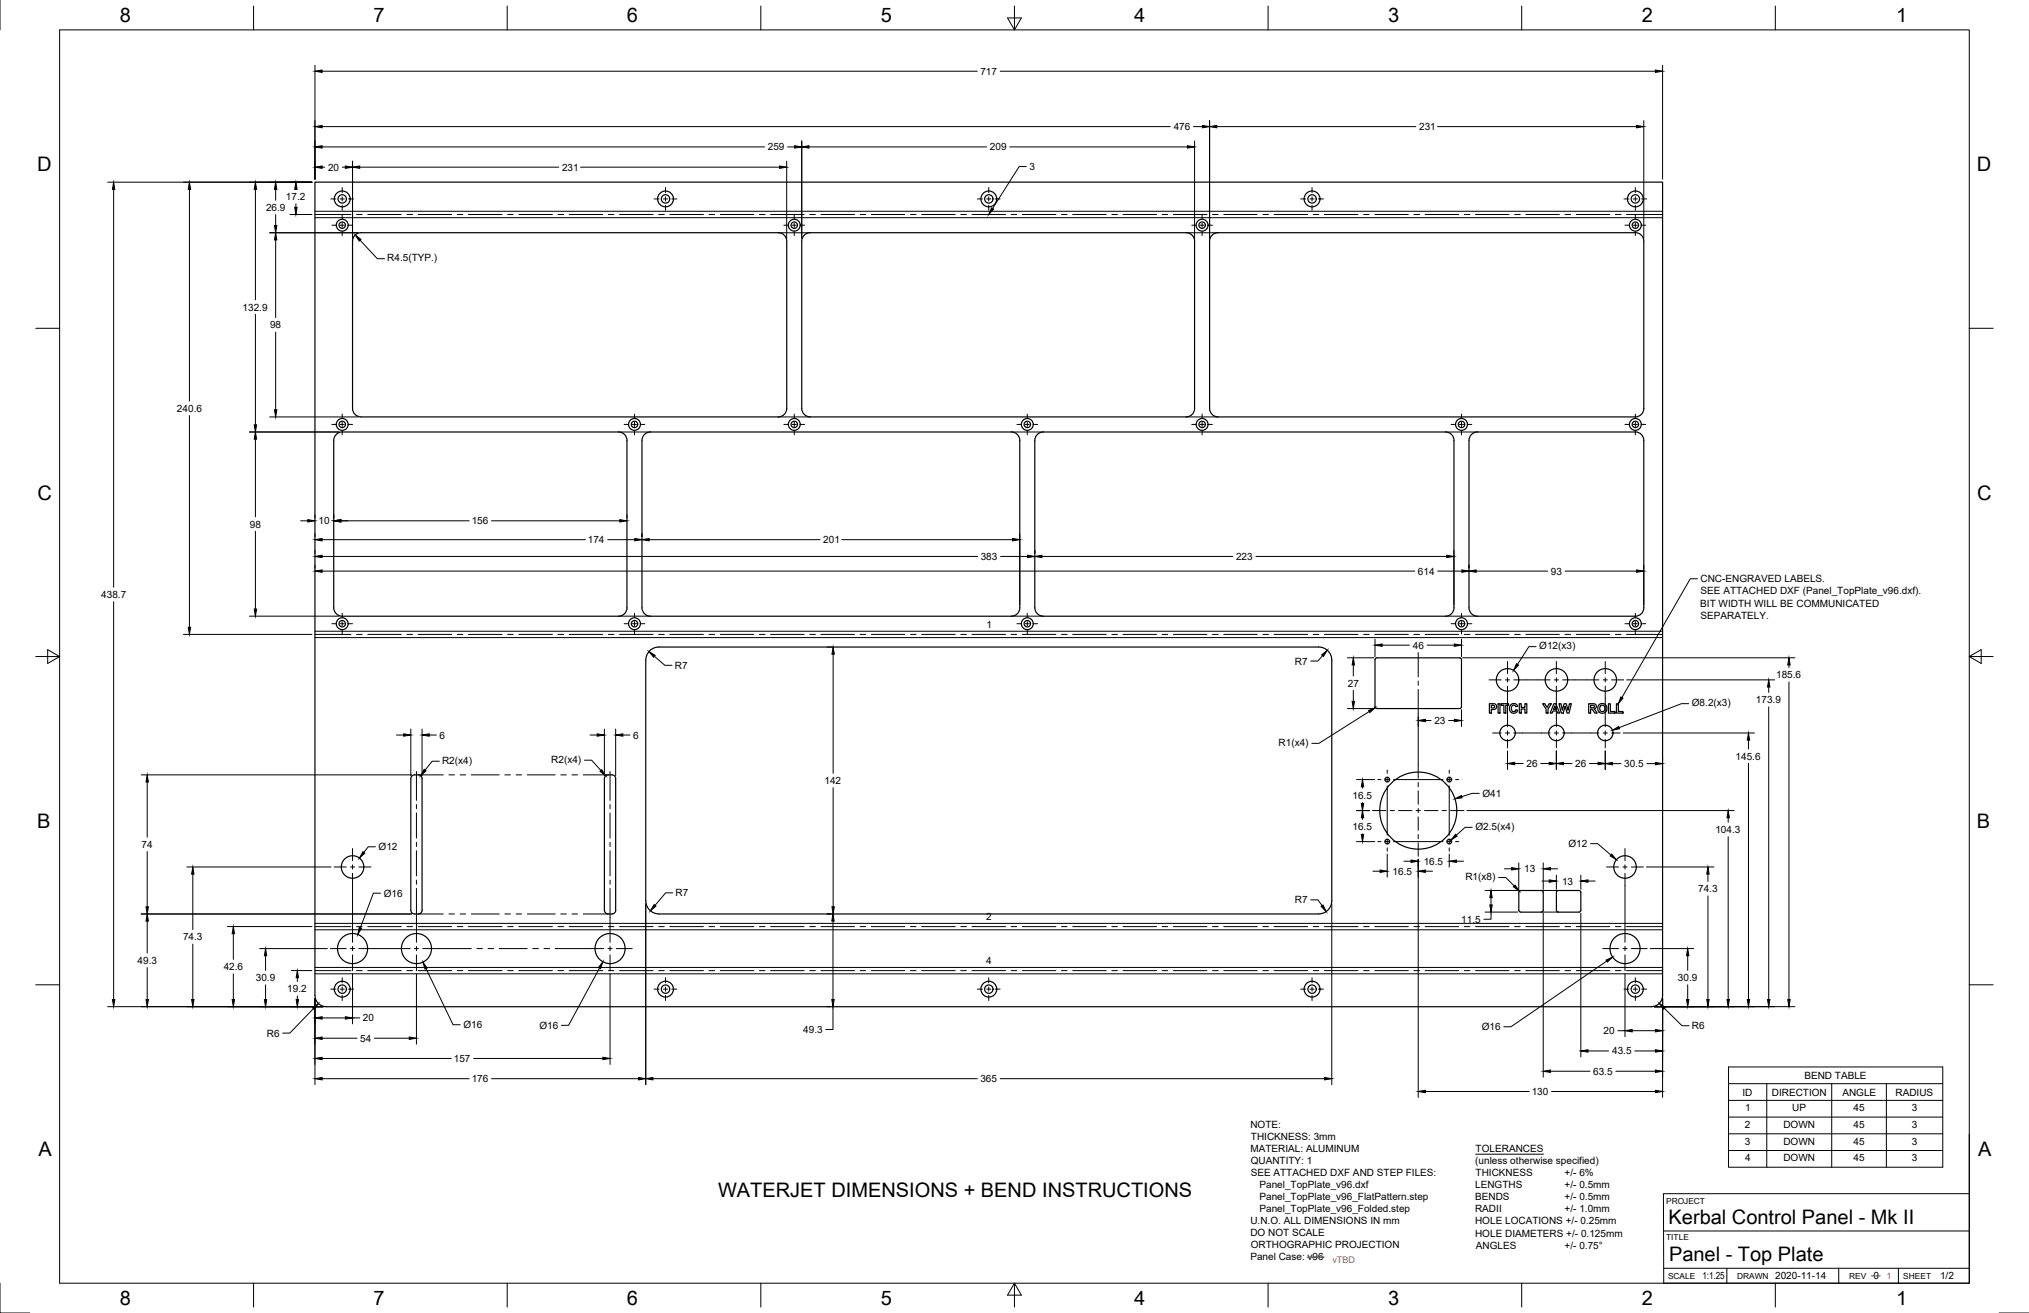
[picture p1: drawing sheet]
<svg xmlns="http://www.w3.org/2000/svg" width="864mm" height="559mm" viewBox="0 0 864 559" stroke-linecap="round" stroke-linejoin="round" font-family="sans-serif">
<!-- layer: Visible -->
<g fill="none" stroke="#000" stroke-width=".51">
<path d="M504.8 99h-159.9a3.6 3.6 0 0 0-3.7 3.6M504.9 99a3.6 3.6 0 0 1 3.6 3.6M150.1 102.6v71.2a3.6 3.6 0 0 0 3.6 3.6h177.5a3.6 3.6 0 0 0 3.7-3.6v-71.2M334.9 102.6a3.6 3.6 0 0 0-3.7-3.6h-177.5a3.6 3.6 0 0 0-3.6 3.6M341.2 102.6v71.2a3.6 3.6 0 0 0 3.7 3.6h159.9M508.4 102.6l.1 71.2a3.6 3.6 0 0 1-3.6 3.6M514.8 102.6v71.2a3.6 3.6 0 0 0 3.6 3.6h177.6a3.6 3.6 0 0 0 3.7-3.6l-.1-71.2M699.7 102.6a3.6 3.6 0 0 0-3.7-3.6h-177.6a3.6 3.6 0 0 0-3.6 3.6M143.1 184.9l1.2-.8 1.4-.3h117.6a3.6 3.6 0 0 1 3.5 3.7l.1 71.1a3.6 3.6 0 0 1-3.7 3.7h-117.5a3.6 3.6 0 0 1-3.7-3.6v-71.3l.3-1.4zM274.3 184.9l1.1-.8 1.4-.2 153.7-.1a3.6 3.6 0 0 1 3.6 3.6v71.2a3.6 3.6 0 0 1-3.7 3.7h-153.6a3.6 3.6 0 0 1-3.6-3.6v-71.3l.3-1.4zM441.5 184.9l1.2-.8 1.4-.2 171.2-.1a3.6 3.6 0 0 1 3.6 3.6v71.2a3.6 3.6 0 0 1-3.6 3.7h-171.2a3.6 3.6 0 0 1-3.7-3.6l.1-71.3 .2-1.4zM626.3 184.9l1.1-.8 1.4-.2 67.3-.1a3.6 3.6 0 0 1 3.5 3.7l.1 71.1a3.6 3.6 0 0 1-3.6 3.7h-67.2a3.6 3.6 0 0 1-3.7-3.6v-71.3l.3-1.4z"/>
<path d="M561.2 275.4h-280.7a5.6 5.6 0 0 0-5.7 5.6l.1 102.4a5.6 5.6 0 0 0 5.6 5.6M561.2 275.4a5.6 5.6 0 0 1 5.6 5.6v102.4a5.6 5.6 0 0 1-5.6 5.6M585.5 280.2l36.1-.2 .4 .7v20.4l-.8 .5-35.5-.1-.5-.7 .1-20.1zM633.9 299.5l2.4 .1 .7 .8-.5 1.3-1.8 .3v1.5h-.8zM637.6 299.5h.8v4h-.8zM638.9 299.5h3.2v.7h-1.2v3.3h-.8v-3.3h-1.2zM643.1 299.8l1.7-.4 1 .8 .1 .4-.7 .2-.5-.6-.7-.1-.7 .9 .1 1.1 .5 .7h.8l.5-.8 .8 .3-.8 1-1.5 .2-1-.9-.2-1.5zM646.7 299.5h.8v1.6h1.6v-1.6h.8v4h-.8v-1.8h-1.6v1.8h-.8zM656.6 299.5h.9l1 1.6 .9-1.6h.9l-1.4 2.3v1.7h-.8v-1.7zM661.4 299.5h.8l1.6 4h-.9l-.3-.9h-1.6l-.3 .9h-.9zM663.6 299.5h.8l.6 2.7 .7-2.7h1l.7 2.8 .6-2.8h.8l-1 4h-.8l-.8-3-.8 3h-.9zM676.2 299.5h1.7a1.16 1.16 0 0 1 1.5 .8 1.16 1.16 0 0 1-1 1.4l1.4 1.8h-1l-1.4-1.7h-.4v1.7h-.8z"/>
<path d="M684.6 299.5h.8v3.3h2v.7h-2.8zM688 299.5h.8v3.3h2v.7h-2.8zM634.7 300.2h1.2l.2 .8-1.4 .3zM661.8 300.4l.5 1.5h-1.1zM677 300.2h1.3l.3 .7-1.6 .3zM681.2 300.4l1-.3 .7 .6 .2 1.2-.6 .9h-.9l-.6-.6-.1-1zM175.2 330.4l.8-.5h2.6l.8 .5 .2 1 .1 56-.7 1.3-.9 .3-2.1-.1-.8-.6-.3-.9v-56zM257.2 331.4v56M257.3 331.4l.3-1 .8-.5 2.1-.1 1.3 .6 .2 1 .1 56-.7 1.3-.9 .3-2.1-.1-.8-.6-.3-.9M646.7 379.2l.5-.2h8.9l.5 .2 .2 .6v7.6l-.2 .5-.6 .3h-8.8l-.5-.3-.2-.5v-7.6zM662.7 379.2l.5-.2h8.9l.5 .2 .2 .6v7.6l-.2 .5-.6 .3h-8.8l-.5-.3-.2-.5v-7.6zM280.5 389h280.7"/>
<path d="M138.9 428.5h563.9M702.8 428.4a4.8 4.8 0 0 0 4.8-4.7v-346.2h-573.6l.1 346.1a4.8 4.8 0 0 0 4.8 4.8"/>
<circle cx="145.7" cy="84.7" r="3.4"/>
<circle cx="145.7" cy="95.8" r="2.53"/>
<circle cx="145.7" cy="84.7" r="1.79"/>
<circle cx="145.7" cy="95.8" r="1.37"/>
<circle cx="283.3" cy="84.7" r="3.4"/>
<circle cx="283.3" cy="84.7" r="1.79"/>
<circle cx="338.1" cy="95.8" r="2.53"/>
<circle cx="338.1" cy="95.8" r="1.37"/>
<circle cx="420.9" cy="84.7" r="3.4"/>
<circle cx="420.9" cy="84.7" r="1.79"/>
<circle cx="511.7" cy="95.8" r="2.53"/>
<circle cx="511.7" cy="95.8" r="1.37"/>
<circle cx="558.5" cy="84.7" r="3.4"/>
<circle cx="558.5" cy="84.7" r="1.79"/>
<circle cx="696.1" cy="84.7" r="3.4"/>
<circle cx="696.1" cy="84.7" r="1.79"/>
<circle cx="696.1" cy="95.8" r="2.53"/>
<circle cx="696.1" cy="95.8" r="1.37"/>
<circle cx="145.7" cy="180.6" r="2.53"/>
<circle cx="145.7" cy="180.6" r="1.37"/>
<circle cx="270.1" cy="180.6" r="2.53"/>
<circle cx="270.1" cy="180.6" r="1.37"/>
<circle cx="338.1" cy="180.6" r="2.53"/>
<circle cx="338.1" cy="180.6" r="1.37"/>
<circle cx="437.3" cy="180.6" r="2.53"/>
<circle cx="437.3" cy="180.6" r="1.37"/>
<circle cx="511.7" cy="180.6" r="2.53"/>
<circle cx="511.7" cy="180.6" r="1.37"/>
<circle cx="622.1" cy="180.6" r="2.53"/>
<circle cx="622.1" cy="180.6" r="1.37"/>
<circle cx="696.1" cy="180.6" r="2.53"/>
<circle cx="696.1" cy="180.6" r="1.37"/>
<circle cx="145.7" cy="265.4" r="2.53"/>
<circle cx="145.7" cy="265.4" r="1.37"/>
<circle cx="270.1" cy="265.4" r="2.53"/>
<circle cx="270.1" cy="265.4" r="1.37"/>
<circle cx="437.3" cy="265.4" r="2.53"/>
<circle cx="437.3" cy="265.4" r="1.37"/>
<circle cx="622.1" cy="265.4" r="2.53"/>
<circle cx="622.1" cy="265.4" r="1.37"/>
<circle cx="696.1" cy="265.4" r="2.53"/>
<circle cx="696.1" cy="265.4" r="1.37"/>
<circle cx="641.7" cy="289.4" r="4.8"/>
<circle cx="662.5" cy="289.4" r="4.8"/>
<circle cx="683.2" cy="289.4" r="4.8"/>
<circle cx="641.7" cy="311.9" r="3.3"/>
<circle cx="662.5" cy="311.9" r="3.3"/>
<circle cx="681.9" cy="301.5" r="2.06"/>
<circle cx="683.2" cy="311.9" r="3.3"/>
<circle cx="590.5" cy="331.8" r="1.01"/>
<circle cx="616.8" cy="331.8" r="1.01"/>
<circle cx="590.5" cy="358.2" r="1.01"/>
<circle cx="603.7" cy="345" r="16.4"/>
<circle cx="616.8" cy="358.2" r="1.01"/>
<circle cx="150.1" cy="369" r="4.8"/>
<circle cx="691.7" cy="369" r="4.8"/>
<circle cx="150.1" cy="403.7" r="6.4"/>
<circle cx="177.3" cy="403.7" r="6.4"/>
<circle cx="259.7" cy="403.7" r="6.4"/>
<circle cx="691.7" cy="403.7" r="6.4"/>
<circle cx="145.7" cy="421" r="3.4"/>
<circle cx="145.7" cy="421" r="1.79"/>
<circle cx="283.3" cy="421" r="3.4"/>
<circle cx="283.3" cy="421" r="1.79"/>
<circle cx="420.9" cy="421" r="3.4"/>
<circle cx="420.9" cy="421" r="1.79"/>
<circle cx="558.5" cy="421" r="3.4"/>
<circle cx="558.5" cy="421" r="1.79"/>
<circle cx="696.1" cy="421" r="3.4"/>
<circle cx="696.1" cy="421" r="1.79"/>
</g>
<!-- layer: Center Lines -->
<g fill="none" stroke="#000" stroke-width=".43">
<path d="M145.6 79.8v2.2M283.3 79.8v2.2M420.8 79.8v2.2M558.4 79.8v2.2M696 79.8v2.2M134 91.3h15.4M140.8 84.7h2.2M141.2 95.8h1.8M144.8 84.7h1.7M144.8 95.8h1.7M145.6 83.8v1.8M145.6 87.4v2.1"/>
<path d="M145.6 91.4v1.8M145.6 95v1.8M145.6 98.5v1.8M148.3 84.7h2.2M148.3 95.8h1.8M151.8 91.3h2.4M156.5 91.3h14.3M173.2 91.3h2.4M178 91.3h14.3M194.6 91.3h2.4M199.4 91.3h14.3M216.1 91.3h2.3"/>
<path d="M220.8 91.3h14.3M237.5 91.3h2.4M242.3 91.3h14.2M258.9 91.3h2.4M263.7 91.3h14.3M278.4 84.7h2.2M280.4 91.3h2.3M282.4 84.7h1.7M283.3 83.8v1.8M283.3 87.4v2.1M285.1 91.3h14.3M285.9 84.7h2.2"/>
<path d="M301.8 91.3h2.4M306.6 91.3h14.2M323.2 91.3h2.4M328 91.3h14.3M333.6 95.8h1.8M337.1 95.8h1.8M338.1 91.4v1.8M338.1 95v1.8M338.1 98.5v1.8M340.7 95.8h1.8M344.7 91.3h2.3M349.4 91.3h14.3"/>
<path d="M366.1 91.3h2.4M370.8 91.3h14.3M387.5 91.3h2.4M392.3 91.3h14.3M408.9 91.3h2.4M413.7 91.3h14.3M416 84.7h2.2M419.9 84.7h1.8M420.8 83.8v1.8M420.8 87.4v2.1M423.5 84.7h2.2M430.4 91.3h2.4"/>
<path d="M435.1 91.3h14.3M451.8 91.3h2.4M456.6 91.3h14.3M473.2 91.3h2.4M478 91.3h14.3M494.7 91.3h2.3M499.4 91.3h14.3M507.2 95.8h1.8M510.8 95.8h1.7M511.6 91.4v1.8M511.6 95v1.8M511.6 98.5v1.8"/>
<path d="M514.3 95.8h1.7M516.1 91.3h2.4M520.8 91.3h14.3M537.5 91.3h2.4M542.3 91.3h14.3M553.6 84.7h2.2M557.6 84.7h1.7M558.4 83.8v1.8M558.4 87.4v2.1M558.9 91.3h2.4M561.1 84.7h2.2M563.7 91.3h14.3"/>
<path d="M580.4 91.3h2.4M585.2 91.3h14.2M601.8 91.3h2.4M606.6 91.3h14.3M623.3 91.3h2.3M628 91.3h14.3M644.7 91.3h2.4M649.4 91.3h14.3M666.1 91.3h2.4M670.9 91.3h14.3M687.5 91.3h2.4M691.2 84.7h2.2"/>
<path d="M691.6 95.8h1.8M692.3 91.3h15.3M695.1 84.7h1.8M695.1 95.8h1.8M696 83.8v1.8M696 87.4v2.1M696 91.4v1.8M696 95v1.8M696 98.5v1.8M698.7 84.7h2.2M698.7 95.8h1.7M145.6 176.2v1.8"/>
<path d="M145.6 179.7v1.8M270 176.2v1.8M270 179.7v1.8M338.1 176.2v1.8M338.1 179.7v1.8M437.2 176.2v1.8M437.2 179.7v1.8M511.6 176.2v1.8M511.6 179.7v1.8M622 176.2v1.8M622 179.7v1.8M696 176.2v1.8"/>
<path d="M696 179.7v1.8M141.2 180.6h1.8M144.8 180.6h1.7M145.6 183.3v1.8M148.3 180.6h1.8M265.6 180.6h1.8M269.2 180.6h1.7M270 183.3v1.8M272.7 180.6h1.7M333.6 180.6h1.8M337.1 180.6h1.8M338.1 183.3v1.8"/>
<path d="M340.7 180.6h1.8M432.8 180.6h1.8M436.4 180.6h1.7M437.2 183.3v1.8M439.9 180.6h1.7M507.2 180.6h1.8M510.8 180.6h1.7M511.6 183.3v1.8M514.3 180.6h1.7M617.6 180.6h1.8M621.1 180.6h1.8M622 183.3v1.8"/>
<path d="M624.7 180.6h1.7M691.6 180.6h1.8M695.1 180.6h1.8M696 183.3v1.8M698.7 180.6h1.7M134 270h15.4M141.2 265.5h1.8M144.8 265.5h1.7M145.6 261v1.8M145.6 264.5v1.8M145.6 268.1v1.8M148.3 265.5h1.8"/>
<path d="M151.8 270h2.4M156.5 270h14.3M173.2 270h2.4M178 270h14.3M194.6 270h2.4M199.4 270h14.3M216.1 270h2.3M220.8 270h14.3M237.5 270h2.4M242.3 270h14.2M258.9 270h2.4M263.7 270h14.3"/>
<path d="M265.6 265.5h1.8M269.2 265.5h1.7M270 261v1.8M270 264.5v1.8M270 268.1v1.8M272.7 265.5h1.7M280.4 270h2.3M285.1 270h14.3M301.8 270h2.4M306.6 270h14.2M323.2 270h2.4M328 270h14.3"/>
<path d="M344.7 270h2.3M349.4 270h14.3M366.1 270h2.4M370.8 270h14.3M387.5 270h2.4M392.3 270h14.3M408.9 270h2.4M413.7 270h14.3M430.4 270h2.4M432.8 265.5h1.8M435.1 270h14.3M436.4 265.5h1.7"/>
<path d="M437.2 261v1.8M437.2 264.5v1.8M437.2 268.1v1.8M439.9 265.5h1.7M451.8 270h2.4M456.6 270h14.3M473.2 270h2.4M478 270h14.3M494.7 270h2.3M499.4 270h14.3M516.1 270h2.4M520.8 270h14.3"/>
<path d="M537.5 270h2.4M542.3 270h14.3M558.9 270h2.4M563.7 270h14.3M580.4 270h2.4M585.2 270h14.2M601.8 270h2.4M603.6 277.7v10.4M606.6 270h14.3M617.6 265.5h1.8M621.1 265.5h1.8M622 261v1.8"/>
<path d="M622 264.5v1.8M622 268.1v1.8M623.3 270h2.3M624.7 265.5h1.7M628 270h14.3M644.7 270h2.4M649.4 270h14.3M666.1 270h2.4M670.9 270h14.3M687.5 270h2.4M691.6 265.5h1.8M692.3 270h15.3"/>
<path d="M695.1 265.5h1.8M696 261v1.8M696 264.5v1.8M696 268.1v1.8M698.7 265.5h1.7M603.6 289.9v1.8M603.6 293.4v10.4M633.8 289.3h5.2M640.7 289.3h1.8M641.6 281.5v5.2M641.6 288.5v1.8M641.6 292v5.2"/>
<path d="M644.3 289.3h5.2M654.6 289.3h5.2M661.5 289.3h1.8M662.4 281.5v5.2M662.4 288.5v1.8M662.4 292v5.2M665.1 289.3h5.2M675.4 289.3h5.2M682.3 289.3h1.8M683.2 281.5v5.2M683.2 288.5v1.8M683.2 292v5.2"/>
<path d="M685.9 289.3h5.2M635.3 312h3.7M640.7 312h1.8M641.6 305.6v3.7M641.6 311.1v1.7M641.6 314.6v3.7M644.3 312h3.7M656.1 312h3.7M661.5 312h1.8M662.4 305.6v3.7M662.4 311.1v1.7M662.4 314.6v3.7"/>
<path d="M665.1 312h3.7M676.9 312h3.7M682.3 312h1.8M683.2 305.6v3.7M683.2 311.1v1.7M683.2 314.6v3.7M685.9 312h3.7M177.2 328.3v12.3M259.7 328.3v12.3M586.4 331.8h1.4M589.6 331.8h1.7M590.4 327.7v1.4"/>
<path d="M590.4 330.9v1.8M590.4 334.5v1.3M593.1 331.8h1.4M603.6 325.5v5.7M603.6 333v1.8M603.6 336.6v5.7M612.8 331.8h1.4M615.9 331.8h1.8M616.8 327.7v1.4M616.8 330.9v1.8M616.8 334.5v1.3M619.5 331.8h1.4"/>
<path d="M177.2 342.4v1.8M177.2 346v10.7M177.2 358.5v1.8M259.7 342.4v1.8M259.7 346v10.7M259.7 358.5v1.8M584.2 345h5.7M586.4 358.2h1.4M589.6 358.2h1.7M590.4 354.1v1.4M590.4 357.3v1.8M591.7 345h1.8"/>
<path d="M593.1 358.2h1.4M595.2 345h5.8M602.7 345h1.8M603.6 344.1v1.8M603.6 347.7v5.7M603.6 355.2v1.7M603.6 358.7v5.7M606.3 345h5.7M612.8 358.2h1.4M613.8 345h1.8M615.9 358.2h1.8M616.8 354.1v1.4"/>
<path d="M616.8 357.3v1.8M617.4 345h5.7M619.5 358.2h1.4M142.2 369h5.2M149.2 369h1.7M150.1 361.1v5.2M150.1 368.1v1.8M150.1 371.7v5.1M152.7 369h5.2M177.2 362.1v10.7M177.2 374.6v1.7M177.2 378.1v12.3"/>
<path d="M259.7 362.1v10.7M259.7 374.6v1.7M259.7 378.1v12.3M590.4 360.8v1.4M616.8 360.8v1.4M683.8 369h5.2M690.8 369h1.7M691.6 361.1v5.2M691.6 368.1v1.8M691.6 371.7v5.1M694.3 369h5.2M134 394.4h15.4"/>
<path d="M150.1 394.3v6.7M151.8 394.4h2.4M156.5 394.4h14.3M173.2 394.4h2.4M177.2 394.3v6.7M178 394.4h14.3M194.6 394.4h2.4M199.4 394.4h14.3M216.1 394.4h2.3M220.8 394.4h14.3M237.5 394.4h2.4M242.3 394.4h14.2"/>
<path d="M258.9 394.4h2.4M259.7 394.3v6.7M263.7 394.4h14.3M280.4 394.4h2.3M285.1 394.4h14.3M301.8 394.4h2.4M306.6 394.4h14.2M323.2 394.4h2.4M328 394.4h14.3M344.7 394.4h2.3M349.4 394.4h14.3M366.1 394.4h2.4"/>
<path d="M370.8 394.4h14.3M387.5 394.4h2.4M392.3 394.4h14.3M408.9 394.4h2.4M413.7 394.4h14.3M430.4 394.4h2.4M435.1 394.4h14.3M451.8 394.4h2.4M456.6 394.4h14.3M473.2 394.4h2.4M478 394.4h14.3M494.7 394.4h2.3"/>
<path d="M499.4 394.4h14.3M516.1 394.4h2.4M520.8 394.4h14.3M537.5 394.4h2.4M542.3 394.4h14.3M558.9 394.4h2.4M563.7 394.4h14.3M580.4 394.4h2.4M585.2 394.4h14.2M601.8 394.4h2.4M606.6 394.4h14.3M623.3 394.4h2.3"/>
<path d="M628 394.4h14.3M644.7 394.4h2.4M649.4 394.4h14.3M666.1 394.4h2.4M670.9 394.4h14.3M687.5 394.4h2.4M691.6 394.3v6.7M692.3 394.4h15.3M134 413.1h15.4M140.6 403.7h6.8M145.6 416.1v2.2M149.2 403.7h1.7"/>
<path d="M150.1 402.8v1.8M150.1 406.4v6.8M151.8 413.1h2.4M152.7 403.7h6.8M156.5 413.1h14.3M167.8 403.7h6.8M173.2 413.1h2.4M176.4 403.7h1.7M177.2 402.8v1.8M177.2 406.4v6.8M178 413.1h14.3M179.9 403.7h6.8"/>
<path d="M194.6 413.1h2.4M199.4 413.1h14.3M216.1 413.1h2.3M220.8 413.1h14.3M237.5 413.1h2.4M242.3 413.1h14.2M250.2 403.7h6.8M258.8 403.7h1.7M258.9 413.1h2.4M259.7 402.8v1.8M259.7 406.4v6.8M262.3 403.7h6.8"/>
<path d="M263.7 413.1h14.3M280.4 413.1h2.3M283.3 416.1v2.2M285.1 413.1h14.3M301.8 413.1h2.4M306.6 413.1h14.2M323.2 413.1h2.4M328 413.1h14.3M344.7 413.1h2.3M349.4 413.1h14.3M366.1 413.1h2.4M370.8 413.1h14.3"/>
<path d="M387.5 413.1h2.4M392.3 413.1h14.3M408.9 413.1h2.4M413.7 413.1h14.3M420.8 416.1v2.2M430.4 413.1h2.4M435.1 413.1h14.3M451.8 413.1h2.4M456.6 413.1h14.3M473.2 413.1h2.4M478 413.1h14.3M494.7 413.1h2.3"/>
<path d="M499.4 413.1h14.3M516.1 413.1h2.4M520.8 413.1h14.3M537.5 413.1h2.4M542.3 413.1h14.3M558.4 416.1v2.2M558.9 413.1h2.4M563.7 413.1h14.3M580.4 413.1h2.4M585.2 413.1h14.2M601.8 413.1h2.4M606.6 413.1h14.3"/>
<path d="M623.3 413.1h2.3M628 413.1h14.3M644.7 413.1h2.4M649.4 413.1h14.3M666.1 413.1h2.4M670.9 413.1h14.3M682.2 403.7h6.8M687.5 413.1h2.4M690.8 403.7h1.7M691.6 402.8v1.8M691.6 406.4v6.8M692.3 413.1h15.3"/>
<path d="M694.3 403.7h6.8M696 416.1v2.2M140.8 421h2.2M144.8 421h1.7M145.6 420.1v1.8M145.6 423.6v2.2M148.3 421h2.2M278.4 421h2.2M282.4 421h1.7M283.3 420.1v1.8M283.3 423.6v2.2M285.9 421h2.2"/>
<path d="M416 421h2.2M419.9 421h1.8M420.8 420.1v1.8M420.8 423.6v2.2M423.5 421h2.2M553.6 421h2.2M557.6 421h1.7M558.4 420.1v1.8M558.4 423.6v2.2M561.1 421h2.2M691.2 421h2.2M695.1 421h1.8"/>
<path d="M696 420.1v1.8M696 423.6v2.2M698.7 421h2.2"/>
</g>
<!-- layer: Visible Narrow -->
<path d="M134 89.9h573.6M134 92.6h573.6M134 271.4h573.6M134 268.6h573.6M134 395.7h573.6M134 393h573.6M134 414.4h573.6M134 411.7h573.6" fill="none" stroke="#000" stroke-width=".43"/>
<!-- layer: Border -->
<g fill="none" stroke="#000" stroke-width=".43">
<path d="M0 0v12.7M25.4 12.7h812.8v533.4h-812.8zM107.9 2.6v10.1M215.9 2.6v10.1M323.8 2.6v10.1M428.8 7.6h5.9l-2.9 5.1zM431.8 2.6v10.1M539.7 2.6v10.1M647.7 2.6v10.1M755.6 2.6v10.1M15.2 139.7h10.2M838.2 139.7h10.1"/>
<path d="M15.2 279.4h10.2M20.3 276.5l5.1 2.9-5.1 3zM838.2 279.4l5.1-2.9v5.9zM838.2 279.4h10.1M15.2 419.1h10.2M838.2 419.1h10.1M0 546.1v12.7h12.7M107.9 546.1v10.2M215.9 546.1v10.2M323.8 546.1v10.2M431.8 546.1v10.2M431.8 546.1l2.9 5.1h-5.9z"/>
<path d="M539.7 546.1v10.2M647.7 546.1v10.2M755.6 546.1v10.2M850.9 558.8h12.7"/>
</g>
<!-- layer: Titleblock -->
<path d="M838.2 482.6v63.5h-130.1l-.1-38.1h130.2M708.1 523.9h130.1M708.1 539.8h130.1M735 539.8v6.3M782.6 539.8v6.3M808 539.8v6.3" fill="none" stroke="#000" stroke-width=".43"/>
<!-- layer: Dimensions -->
<g fill="none" stroke="#000" stroke-width=".43">
<path d="M134 27.8v48.5M137.1 30.3h278.9M425.7 30.3h278.9M707.6 27.8v48.5M137.1 53.9h361M341.2 60v41.4M508 53.9h3.8M508.4 60v41.4M514.8 51.4v50M517.9 53.9h84.7M611.9 53.9h84.7M699.6 51.4v50"/>
<path d="M45.8 77.5h87M137.1 71.1h1.1M137.1 62.5h188.3M145.7 71.1h1.3M150.1 68.6v32.8M153.1 71.1h84.7M247.1 71.1h84.7M334.8 68.6v32.8M335.2 62.5h3M344.3 62.5h75.6M429.8 62.5h75.6M48.4 80.6v169.3"/>
<path d="M80.6 80.6v90.1M108.7 80.6v47M114.8 99.1h37.6M117.3 80.6v4.6M117.3 91.4v4.6M123.4 91.3h9.4M125.9 80.6h.1M125.9 86.7v1.5M117.3 102.1v33.1M153.3 102.3l7.3 7.8h3.1M108.7 133.8v47M117.3 141.3v33.1"/>
<path d="M80.6 176.8v90.2M114.8 177.4h37.6M106.2 183.9h38.2M108.7 186.9v33.1M134 219.1v1.3M142 219.1v1.4M266.8 219.1v1.4M108.7 226.1v33.1M128 221.7h3M134 227.1v1.3M134 234.3v1.2M137.1 229.7h112.1"/>
<path d="M137.1 236.8h279M145.1 221.7h54.6M209.2 221.7h54.6M258.6 229.7h11.6M273.2 227.1v1.3M276.3 229.7h72.7M358.3 229.7h72.7M425.9 236.8h11.5M434 227.1v30.3M440.4 234.3v1.2M443.5 236.8h81.2M534.6 236.8h81.2"/>
<path d="M618.8 234.3v23.1M48.4 256.1v169.3M134 240.5v1.3M137.1 243.1h465M611.9 243.1h10.3M625.2 240.5v1.3M628.3 243.1h30.4M666.1 243.1h30.5M699.6 240.5v16.9M78.1 270h54.7M106.2 262.2h38.2M278.5 279.3l4.5 3.8h3"/>
<path d="M352.1 275.4h2.2M354.6 278.4v50.7M562.9 279l-2 2.3h-3M573.5 280h11.3M585.2 272v7.5M588.3 274.6h11.6M607.4 274.6h11.6M622 272v7.5M622.5 280h141.5M653.8 275.2h-3.1l-4.8 7.6M576 283v4.7M576 293.8v4.7"/>
<path d="M692.4 289.3h63M718.8 299.5h-3.1l-26.5 10.2M752.8 292.4v2.3M761.4 283v1.1M761.4 290.2v135.2M168.8 312.8h3M174.9 310.3v19.8M179.6 310.3v19.8M182.7 312.8h3M251.1 312.8h3.1M257.2 310.3v19.8M262 310.3v19.8"/>
<path d="M265.1 312.8h3M573.5 301.6h11.3M582.8 302.8l-21.4 13.6h-3.1M603.6 305.1v4.1M606.7 306.6h2.4M616.6 306.6h2.4M622 302v7.2M641.6 319.6v7.9M662.4 319.6v7.9M683.2 319.6v7.9M690.9 312h55.8M744.2 315v3.7"/>
<path d="M752.8 300.8v124.6M60.1 329.8h115.1M62.7 332.8v23.5M187 324h-3.1l-2.9 3.7M248.8 323.5h3l4 4.4M354.6 335.2v50.7M577.4 331.8h7.7M579.9 334.8v.6M629.6 337.7h-3l-4.4 1.3M644.7 325h3.6M655.8 325h3.6M665.5 325h3.6"/>
<path d="M676.6 325h3.6M686.3 325h3.6M700.9 325h3.7M707.6 322.5v1.2M744.2 324.9v100.5M577.4 345h5.5M577.4 358.2h7.7M579.9 341.6v.3M579.9 348v.7M579.9 354.9v.2M624.4 345h113.7M626.6 352.1h-3l-3.8 3.4"/>
<path d="M677 359.1h3l5.7 4.8M735.6 348v2M735.6 356.1v69.3M62.7 362.4v23.5M79.5 369h61.4M82.1 372v23.6M159.8 360.4h-3.1l-1.8 2.4M286.4 380h-3.1l-4.5 5.3M584.3 370.8h3.1M590.4 363.5v9.8M597.5 366.5h3.1M603.6 365.7v101.4"/>
<path d="M606.7 370.8h3M616.8 363.5v5.6M619.9 366.5h3M632.1 379h13.9M637.8 373.5h3.1l3.6 3.6M640.3 369.8h3.1M646.4 367.2v11.3M656.3 375h3.1M656.8 367.2v11.3M659.9 369.8h3M662.4 372.4v6.1M672.8 372.4v6.1"/>
<path d="M675.9 375h3M700.8 369h28.7M726.9 372v3.1M60.1 389h115.1M62.7 392v13.6M96.8 394.3h36M99.3 397.4v10.9M162 380.1h-3.1l-5.5 14.8M274.8 384.6v77M352 389h2.3M354.5 392v33.4M557.9 383h3.1l1.7 2.4"/>
<path d="M566.8 384.6v77M632.1 388.2h13.9M634.6 388.2v3h-3M634.6 382v3.1M656.8 388.6v69.8M672.8 388.6v61.2M726.9 381.3v44.1M62.7 411.8v13.6M82.1 401.8v23.6M99.3 414.5v10.9M110.5 403.7h28.8M113 406.8v6.2"/>
<path d="M113 419.1v6.3M124 413.1h8.8M126.6 416.1v1.6M150.1 414.4v21.4M177.2 414.4v30M181.3 412.2l11.5 23.9h3.1M255.2 412l-13.2 24.4h-3M259.7 414.4v38.6M683.9 409l-40.8 28h-3M691.6 414.4v26.8M702.4 403.7h18.5M718.3 406.8v6.2"/>
<path d="M718.3 419.1v6.3M45.8 428.4h91.8M126.6 423.8v1.6M133.4 429.3l-10 10.4h-3.1M134 424.9v36.7M137.1 433.2h9.9M150.1 433.2h3M352 428.4h1.3M354.5 428.4v9.8h-3M688.6 438.7h3M694.7 438.7h9.9M704.1 428.4h59.9"/>
<path d="M707.6 424.9v42.2M708.4 429.2l7.5 7.3h3M137.1 441.9h14.9M137.1 450.5h55M137.1 459.1h62.6M159.3 441.9h14.9M201.6 450.5h55M209.2 459.1h62.6M277.9 459.1h138M425.7 459.1h138.1M659.9 455.9h16.8M675.9 447.3h8.8"/>
<path d="M687.7 455.9h16.9M695.8 447.3h8.8M606.7 464.5h44.2M660.4 464.5h44.2"/>
</g>
<g fill="#000" stroke="#000" stroke-width=".43">
<path d="M134 30.3l3.1-.5v1zM704.6 29.8l3 .5-3 .5zM134 53.9l3.1-.5v1zM511.8 53.4l3 .5-3 .5zM514.8 53.9l3.1-.5v1zM696.6 53.4l3 .5-3 .5zM134 71.1l3.1-.5v1zM134 62.5l3.1-.5v1zM147 70.6l3.1 .5-3.1 .5zM150.1 71.1l3-.5v1zM331.8 70.6l3 .5-3 .5zM338.2 62l3 .5-3 .5z"/>
<path d="M341.2 62.5l3.1-.5v1zM505.4 62l3 .5-3 .5zM48.4 77.5l.5 3.1h-1zM80.6 77.5l.5 3.1h-1zM108.7 77.5l.5 3.1h-1zM117.3 77.5l.5 3.1h-1zM116.8 96h1l-.5 3.1zM125.4 88.2h1l-.5 3.1zM125.9 77.5l.5 3.1h-1zM117.3 99.1l.5 3h-1zM151.2 100l2.4 1.9-.7 .7zM116.8 174.4h1l-.5 3z"/>
<path d="M108.2 180.8h1l-.5 3.1zM108.7 183.9l.5 3h-1zM131 221.1l3 .6-3 .5zM134 229.7l3.1-.5v1zM134 236.8l3.1-.5v1zM142 221.7l3.1-.6v1.1zM263.8 221.1l3 .6-3 .5zM270.2 229.2l3 .5-3 .5zM273.2 229.7l3.1-.5v1zM431 229.2l3 .5-3 .5zM437.4 236.3l3 .5-3 .5zM440.4 236.8l3.1-.5v1z"/>
<path d="M615.8 236.3l3 .5-3 .5zM108.2 259.2h1l-.5 3zM134 243.1l3.1-.6v1.1zM622.2 242.5l3 .6-3 .5zM625.2 243.1l3.1-.6v1.1zM696.6 242.5l3 .6-3 .5zM80.1 267h1l-.5 3zM276.2 277.3l2.6 1.6-.6 .8zM354.6 275.4l.5 3h-1zM562.5 278.7l2.4-1.9-1.6 2.6zM585.2 274.6l3.1-.5v1zM619 274.1l3 .5-3 .5z"/>
<path d="M576 280l.5 3h-1zM575.5 298.5h1l-.5 3.1zM645.5 282.5l.8 .5-2.1 2.3zM752.8 289.3l.5 3.1h-1zM761.4 280l.5 3h-1zM171.8 312.3l3.1 .5-3.1 .5zM179.6 312.8l3.1-.5v1zM254.2 312.3l3 .5-3 .5zM262 312.8l3.1-.5v1zM582.5 302.4l2.9-1.2-2.3 2zM603.6 306.6l3.1-.5v1zM619 306.1l3 .5-3 .5z"/>
<path d="M686.3 310.8l2.7-1.6 .3 1zM744.2 312l.5 3h-1zM62.7 329.8l.5 3h-1.1zM180.6 327.4l.7 .7-2.3 2zM255.4 328.3l.7-.7 1.7 2.6zM579.9 331.8l.5 3h-1zM619.3 340l2.7-1.4 .3 .9zM641.6 325l3.1-.6v1.1zM659.4 324.4l3 .6-3 .5zM662.4 325l3.1-.6v1.1zM680.2 324.4l3 .6-3 .5zM683.2 325l3.1-.5v1z"/>
<path d="M704.6 324.5l3 .5-3 .5zM579.4 355.1h1l-.5 3.1zM579.9 345l.5 3h-1zM579.4 341.9h1l-.5 3.1zM619.5 355.1l.7 .8-2.6 1.6zM735.6 345l.5 3h-1zM82.1 369l.5 3h-1zM154.5 362.5l.8 .6-2.3 2.1zM587.4 370.3l3 .5-3 .5zM600.6 366l3 .5-3 .5zM603.6 370.8l3.1-.5v1zM616.8 366.5l3.1-.5v1z"/>
<path d="M643.4 369.3l3 .5-3 .5zM644.1 377.4l.8-.7 1.8 2.5zM659.4 374.5l3 .5-3 .5zM656.8 369.8l3.1-.5v1zM672.8 375l3.1-.5v1zM686 363.5l2 2.4-2.7-1.6zM726.9 369l.6 3h-1.1zM62.1 385.9h1.1l-.5 3.1zM62.7 389l.5 3h-1.1zM99.3 394.3l.5 3.1h-1zM152.9 394.7l1 .3-1.6 2.7zM278.4 385l.8 .6-2.4 2z"/>
<path d="M354.5 389l.5 3h-1zM354.1 385.9h1l-.5 3.1zM562.3 385.7l.8-.5 1.4 2.7zM634.6 379l.5 3h-1zM634.1 385.1h1l-.5 3.1zM113 403.7l.5 3.1h-1zM126.6 413.1l.5 3h-1.1zM180 409.5l1.8 2.5-.9 .4zM256.6 409.3l-1 3-.9-.5zM683.6 408.6l2.8-1.3-2.3 2.2zM718.3 403.7l.5 3.1h-1zM47.9 425.4h1l-.5 3z"/>
<path d="M62.1 425.4h1.1l-.5 3zM81.6 425.4h1l-.5 3zM98.8 425.4h1l-.5 3zM112.5 425.4h1l-.5 3zM126 425.4h1.1l-.5 3zM133 428.9l2.5-1.8-1.7 2.5zM134 433.2l3.1-.5v1zM147 432.7l3.1 .5-3.1 .5zM354 425.4h1l-.5 3zM691.6 438.7l3.1-.6v1.1zM704.6 438.1l3 .6-3 .5zM706.2 427l2.6 1.8-.7 .7z"/>
<path d="M717.8 425.4h1l-.5 3zM726.4 425.4h1.1l-.6 3zM735.1 425.4h1l-.5 3zM743.7 425.4h1l-.5 3zM752.3 425.4h1l-.5 3zM760.9 425.4h1l-.5 3zM134 441.9l3.1-.6v1.1zM134 450.5l3.1-.5v1zM134 459.1l3.1-.5v1zM174.2 441.3l3 .6-3 .5zM256.6 450l3.1 .5-3.1 .5zM271.8 458.6l3 .5-3 .5z"/>
<path d="M274.8 459.1l3.1-.5v1zM563.8 458.6l3 .5-3 .5zM656.8 455.9l3.1-.5v1zM672.8 447.3l3.1-.5v1zM704.6 446.8l3 .5-3 .5zM704.6 455.4l3 .5-3 .5zM603.6 464.5l3.1-.5v1zM704.6 464l3 .5-3 .5z"/>
</g>
<!-- layer: Phantom Lines 2 -->
<g fill="none" stroke="#000" stroke-width=".43">
<path d="M331.2 99.1h13.6M504.8 99.1h13.6M331.2 177.4h13.6M504.8 177.4h13.6M263.2 183.9h13.6M430.4 183.9h13.6M615.2 183.9h13.6M263.2 262.2h13.6M430.4 262.2h13.6M615.2 262.2h13.6M641.6 297.2v8.4M649.5 289.3h5.1"/>
<path d="M662.4 297.2v8.4M670.3 289.3h5.1M683.2 297.2v8.4M603.6 303.8v21.7M648 312h8.1M668.8 312h8.1M178.1 329.8h10.6M191.1 329.8h2.3M195.8 329.8h2.4M200.6 329.8h11.9M214.9 329.8h2.4M219.6 329.8h2.4"/>
<path d="M224.4 329.8h11.9M238.7 329.8h2.4M243.5 329.8h2.3M248.2 329.8h10.6M590.4 335.8v18.3M594.5 331.8h18.3M616.8 335.8v18.3M594.5 358.2h18.3M150.1 376.8v17.5M656 379h7.2M691.6 376.8v17.5M177.2 390.4v3.9"/>
<path d="M178.1 389h10.6M191.1 389h2.3M195.8 389h2.4M200.6 389h11.9M214.9 389h2.4M219.6 389h2.4M224.4 389h11.9M238.7 389h2.4M243.5 389h2.3M248.2 389h10.6M259.7 390.4v3.9M656 388.2h7.2"/>
<path d="M159.5 403.7h8.3M186.7 403.7h13.9M203 403.7h2.4M207.7 403.7h2.4M212.5 403.7h11.9M226.8 403.7h2.4M231.5 403.7h2.4M236.3 403.7h13.9"/>
</g>
<!-- layer: Annotations -->
<path d="M689.9 296.6l.9 .5-2 2.4z" fill="#000" stroke="#000" stroke-width=".43"/>
<path d="M722.5 246.3h-3.1l-29.1 50.6M628.1 491.2h28.8" fill="none" stroke="#000" stroke-width=".43"/>
<!-- layer: BOM -->
<path d="M422 88.5l.9 .5-2.1 2.3z" fill="#000" stroke="#000" stroke-width=".43"/>
<path d="M436.8 70.9h-3l-11.3 17.8M735.7 454.1h91.2v42.7h-91.2zM735.7 461.2h91.2M735.7 468.3h91.2M735.7 475.4h91.2M752 461.2v35.6M779.6 461.2v35.6M802.9 461.2v35.6M735.7 482.5h91.2M735.7 489.6h91.2" fill="none" stroke="#000" stroke-width=".43"/>
<path d="M556.5 535.1h7" fill="none" stroke="#e52136" stroke-width=".68"/>
<path d="M796.5 543h3.8" fill="none" stroke="#e52136" stroke-width=".51"/>
<g font-size="8.5">
<text x="51.1" y="9.4">8</text>
<text x="159" y="9.4">7</text>
<text x="266.8" y="9.4">6</text>
<text x="374.9" y="9.4">5</text>
<text x="482.7" y="9.4">4</text>
<text x="590.8" y="9.4">3</text>
<text x="698.8" y="9.4">2</text>
<text x="807.1" y="9.4">1</text>
<text x="15.9" y="72.9">D</text>
<text x="841.3" y="72.9">D</text>
<text x="16" y="212.6">C</text>
<text x="841.5" y="212.6">C</text>
<text x="15.9" y="352.3">B</text>
<text x="841.3" y="352.3">B</text>
<text x="16.4" y="492">A</text>
<text x="841.9" y="492">A</text>
<text x="305.6" y="509.5">WATERJET DIMENSIONS + BEND INSTRUCTIONS</text>
<text x="710.2" y="521.1">Kerbal Control Panel - Mk II</text>
<text x="710.4" y="536.5">Panel - Top Plate</text>
<text x="51.1" y="555.5">8</text>
<text x="159" y="555.5">7</text>
<text x="266.8" y="555.5">6</text>
<text x="374.9" y="555.5">5</text>
<text x="482.7" y="555.5">4</text>
<text x="590.8" y="555.5">3</text>
<text x="698.8" y="555.5">2</text>
<text x="807.1" y="555.5">1</text>
</g>
<g font-size="4.3">
<text x="417.3" y="31.8">717</text>
<text x="499.6" y="55.4">476</text>
<text x="604" y="55.4">231</text>
<text x="326.8" y="64">259</text>
<text x="421.3" y="64">209</text>
<text x="139.6" y="72.6">20</text>
<text x="239.2" y="72.6">231</text>
<text x="438.2" y="72.4">3</text>
<text x="113.2" y="89.8">26.9</text>
<text x="121.7" y="85.2">17.2</text>
<text x="164.8" y="111.2">R4.5(TYP.)</text>
<text x="103.3" y="132.2">132.9</text>
<text x="115" y="139.7">98</text>
<text x="75.3" y="175.3">240.6</text>
<text x="106.3" y="224.5">98</text>
<text x="135.6" y="223.2">10</text>
<text x="200.8" y="223.2">156</text>
<text x="250.2" y="231.2">174</text>
<text x="350.4" y="231.2">201</text>
<text x="417.4" y="238.3">383</text>
<text x="526.1" y="238.3">223</text>
<text x="603.5" y="244.6">614</text>
<text x="660.1" y="244.6">93</text>
<text x="723.8" y="247.9">CNC-ENGRAVED LABELS.</text>
<text x="43.1" y="254.5">438.7</text>
<text x="723.8" y="253">SEE ATTACHED DXF (Panel_TopPlate_v96.dxf).</text>
<text x="723.7" y="258.1">BIT WIDTH WILL BE COMMUNICATED</text>
<text x="723.8" y="263.3">SEPARATELY.</text>
<text x="419.8" y="267.1">1</text>
<text x="601.3" y="276.1">46</text>
<text x="655.2" y="276.3">Ø12(x3)</text>
<text x="287.2" y="284.7">R7</text>
<text x="551.1" y="282.9">R7</text>
<text x="573.7" y="292.3">27</text>
<text x="756" y="288.7">185.6</text>
<text x="747.4" y="299.3">173.9</text>
<text x="720.1" y="300.5">Ø8.2(x3)</text>
<text x="610.5" y="308.1">23</text>
<text x="187.1" y="314.3">6</text>
<text x="269.5" y="314.3">6</text>
<text x="544.2" y="317.4">R1(x4)</text>
<text x="738.7" y="323.3">145.6</text>
<text x="188.2" y="325.1">R2(x4)</text>
<text x="234.6" y="324.6">R2(x4)</text>
<text x="649.7" y="326.5">26</text>
<text x="670.5" y="326.5">26</text>
<text x="691.3" y="326.5">30.5</text>
<text x="350.9" y="333.7">142</text>
<text x="575.6" y="340">16.5</text>
<text x="631" y="339.1">Ø41</text>
<text x="575.6" y="353.3">16.5</text>
<text x="628" y="353.2">Ø2.5(x4)</text>
<text x="730.1" y="354.5">104.3</text>
<text x="60.3" y="360.9">74</text>
<text x="161.1" y="361.8">Ø12</text>
<text x="667.6" y="360.5">Ø12</text>
<text x="606" y="368">16.5</text>
<text x="648.8" y="371.3">13</text>
<text x="592.8" y="372.3">16.5</text>
<text x="623.7" y="374.5">R1(x8)</text>
<text x="664.9" y="376.5">13</text>
<text x="163.3" y="381.6">Ø16</text>
<text x="287.5" y="381.5">R7</text>
<text x="722.8" y="379.7">74.3</text>
<text x="551.1" y="384.5">R7</text>
<text x="419.7" y="391.5">2</text>
<text x="621.9" y="392.7">11.5</text>
<text x="77.9" y="400.2">74.3</text>
<text x="58.6" y="410.2">49.3</text>
<text x="95.2" y="412.9">42.6</text>
<text x="419.7" y="410.2">4</text>
<text x="108.9" y="417.6">30.9</text>
<text x="714.2" y="417.6">30.9</text>
<text x="122.3" y="422.3">19.2</text>
<text x="154.5" y="434.7">20</text>
<text x="197.2" y="437.6">Ø16</text>
<text x="229.6" y="437.8">Ø16</text>
<text x="113.6" y="441.2">R6</text>
<text x="153.3" y="443.3">54</text>
<text x="341.9" y="439.7">49.3</text>
<text x="630.7" y="438.4">Ø16</text>
<text x="682.5" y="440.2">20</text>
<text x="720.1" y="438">R6</text>
<text x="686.2" y="448.8">43.5</text>
<text x="193.2" y="452">157</text>
<text x="200.8" y="460.6">176</text>
<text x="417.3" y="460.6">365</text>
<text x="678.1" y="457.4">63.5</text>
<text x="768" y="459.2">BEND TABLE</text>
<text x="652" y="466">130</text>
<text x="741.6" y="466.3">ID</text>
<text x="754.1" y="466.3">DIRECTION</text>
<text x="784.2" y="466.3">ANGLE</text>
<text x="806.8" y="466.3">RADIUS</text>
<text x="742.8" y="472.9">1</text>
<text x="762.8" y="472.9">UP</text>
<text x="788.9" y="472.9">45</text>
<text x="813.7" y="472.9">3</text>
<text x="788.9" y="480">45</text>
<text x="532.2" y="480">NOTE:</text>
<text x="532.4" y="485.2">THICKNESS: 3mm</text>
<text x="742.7" y="480">2</text>
<text x="759.1" y="480.1">DOWN</text>
<text x="813.7" y="480">3</text>
<text x="532.2" y="490.3">MATERIAL: ALUMINUM</text>
<text x="628.1" y="490.3">TOLERANCES</text>
<text x="742.7" y="487.1">3</text>
<text x="759.1" y="487.2">DOWN</text>
<text x="788.9" y="487.1">45</text>
<text x="813.7" y="487.1">3</text>
<text x="532.3" y="495.4">QUANTITY: 1</text>
<text x="627.9" y="495.4">(unless otherwise specified)</text>
<text x="742.7" y="494.2">4</text>
<text x="759.1" y="494.3">DOWN</text>
<text x="788.9" y="494.2">45</text>
<text x="813.7" y="494.2">3</text>
<text x="532.3" y="500.5">SEE ATTACHED DXF AND STEP FILES:</text>
<text x="628.1" y="500.6">THICKNESS</text>
<text x="665.9" y="500.6">+/- 6%</text>
<text x="536.1" y="505.7">Panel_TopPlate_v96.dxf</text>
<text x="627.9" y="505.7">LENGTHS</text>
<text x="665.9" y="505.7">+/- 0.5mm</text>
<text x="536.1" y="510.8">Panel_TopPlate_v96_FlatPattern.step</text>
<text x="536.1" y="515.8">Panel_TopPlate_v96_Folded.step</text>
<text x="627.8" y="516">RADII</text>
<text x="627.9" y="510.8">BENDS</text>
<text x="665.9" y="510.8">+/- 0.5mm</text>
<text x="665.9" y="516">+/- 1.0mm</text>
<text x="532.2" y="521">U.N.O. ALL DIMENSIONS IN mm</text>
<text x="627.8" y="521.1">HOLE LOCATIONS +/- 0.25mm</text>
<text x="532.2" y="526.1">DO NOT SCALE</text>
<text x="627.8" y="526.2">HOLE DIAMETERS +/- 0.125mm</text>
<text x="532.3" y="531.2">ORTHOGRAPHIC PROJECTION</text>
<text x="628.2" y="531.4">ANGLES</text>
<text x="665.9" y="531.4">+/- 0.75°</text>
<text x="532.2" y="536.4">Panel Case: v96</text>
<text x="724.6" y="544.3">1:1.25</text>
<text x="755.6" y="544.5">2020-11-14</text>
<text x="797.4" y="544.5">0</text>
<text x="825.8" y="544.4">1/2</text>
</g>
<g font-size="3.9" fill="#e52136">
<text x="567.1" y="537.5">vTBD</text>
<text x="803" y="544.4">1</text>
</g>
<g font-size="3.5">
<text x="709.1" y="512.6">PROJECT</text>
<text x="709.2" y="527.9">TITLE</text>
<text x="710" y="544.2">SCALE</text>
<text x="739.4" y="544.1">DRAWN</text>
<text x="787.1" y="544.3">REV</text>
<text x="810.1" y="544.3">SHEET</text>
</g>
</svg>
